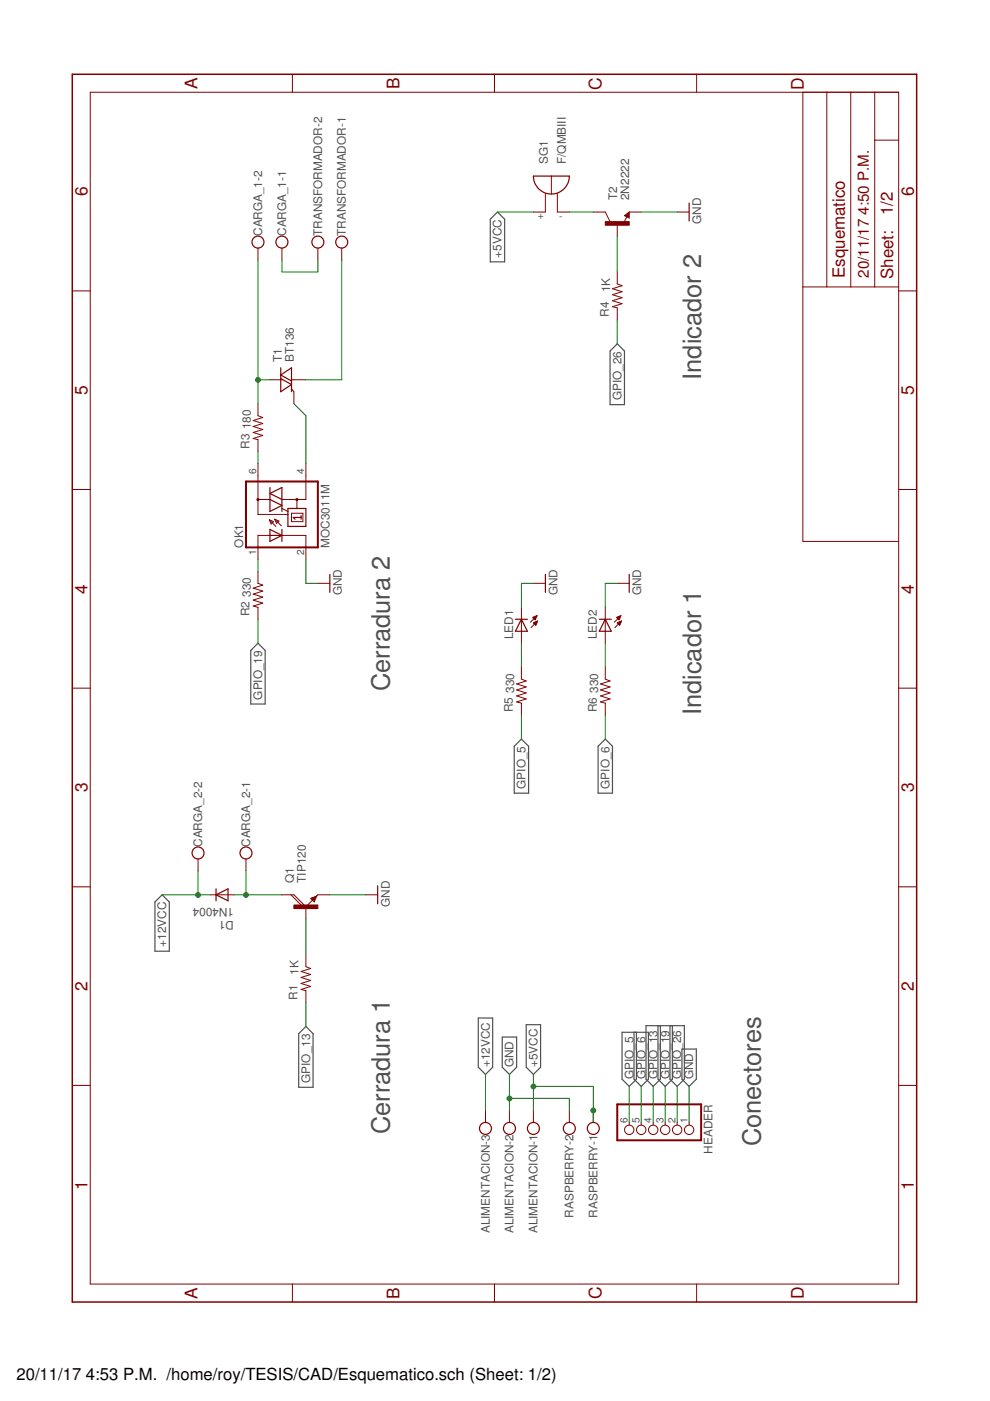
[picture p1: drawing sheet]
<svg xmlns="http://www.w3.org/2000/svg" width="210mm" height="297mm" viewBox="0 0 210 297" stroke-linecap="round" stroke-linejoin="round" font-family="sans-serif">
<g fill="none" stroke="#505050" stroke-width=".25">
<path d="M105.5 45l1.5 1.5v9h-3.1v-9zM130.9 72.9l1.5 1.5v11.4h-3.1v-11.4zM53.2 137.9l1.5-1.5 1.5 1.5v11.4h-3zM109 158.2l1.6-1.5 1.5 1.5v10h-3.1zM126.8 158.2l1.5-1.5 1.6 1.5v10h-3.1zM32.9 191.2l1.5-1.5 1.5 1.5v10.5h-3zM63.3 219.2l1.6-1.6 1.5 1.6v11.3h-3.1zM101.4 215.8h3.1v10.5l-1.6 1.5-1.5-1.5zM106.5 219.9h3v6.4l-1.5 1.5-1.5-1.5zM111.6 217.3h3v9l-1.5 1.5-1.5-1.5zM134.4 218.9v9.9l1.6 1.5 1.5-1.5v-9.9h-5.6v9.9l1.5 1.5 1.5-1.5v-9.9M139.5 217.5v11.3l1.5 1.5 1.6-1.5v-11.3"/>
<path d="M140 217.5v11.3l-1.5 1.5-1.5-1.5v-11.3h8.1v11.3l-1.5 1.5-1.6-1.5v-11.3M144.6 222.4h3v6.4l-1.5 1.5-1.5-1.5z"/>
</g>
<g fill="none" stroke="#800000" stroke-width=".21">
<path d="M19.1 19.6h171.4v252.6h-171.4zM62 15.7v3.9M104.8 15.7v3.9M147.7 15.7v3.9M170.2 19.6v95.2h20.3M175.3 19.6v41.2M180.4 19.6v41.2M185.5 19.6v41.2M116.9 37.3v3.8M185.5 29.7h5M54.7 52.6v2.5M59.8 52.6v2.5"/>
<path d="M67.4 52.6v2.5M72.5 52.6v2.5M115.6 41v4h-2.5M118.2 41v4h2.5M125.8 45h2.5l1 2M130.9 47.5v2.5M130.9 57.7v2.5l1 .4-2 .6 2 .6-2 .7 2 .6-2 .7 2 .6-2 .6 1 .3v2.5M132.4 45.7l1-.7v1.2zM132.9 46l-.6 1.2M133.4 45h2.6M143.6 45h2.5M15.3 61.7h3.8"/>
<path d="M170.2 60.8h20.3M190.5 61.7h3.9M54.7 85.6v2.5l1 .4-2 .7 2 .6-2 .6 2 .7-2 .6 2 .6-2 .7 1 .2v2.6M54.7 98.3v10.8h6.3M57.2 80.5h2.6M61.8 82.4l.5 .7v2.5M61.8 80.5h3.1M64.9 98.3v7.6h-5.1M15.3 103.8h3.8M54.7 105.9h2.5M57.1 110.2l.9 .4-.5 .5zM57.1 110.2l1.4 1.4"/>
<path d="M57.2 113.5h-2.5v5.1M58.3 110.1l1.3 1.4M58.3 110.1l.8 .4-.5 .5zM59.8 113.5h5.1v5.1M59.8 107.8l1.2 .6M61.8 108.8h2.4v1.8h-2.4zM62.9 105.9v1.9M190.5 103.8h3.9M54.7 121.1v2.6l1 .4-2 .6 2 .6-2 .7 2 .6-2 .6 2 .7-2 .6 1 .3v2.5M67.4 123.7h2.5M110.6 128.8v7.6M113 130.9l.9-.4-.4 .9z"/>
<path d="M113.1 130.9v.1M113.1 132.1l.9-.4-.4 .9zM113.1 123.7h2.5M113.2 130.8v.3M113.2 132v.1M113.3 130.8v.5M113.3 132v.3M113.4 130.7v.7M113.4 131.9v.5M113.5 130.7v.6M113.5 131.9v.6M113.7 130.6v.4"/>
<path d="M113.7 131.8v.6M113.8 130.6v.1M113.8 131.8v.3M113.9 130.5l-1.4 1.4M113.9 131.7v.2M114 131.7l-1.4 1.4M128.3 128.8v7.6M130.7 130.9l.9-.4-.3 .9zM130.8 130.9v.1M130.9 132.1l.9-.4-.4 .9zM130.9 123.7h2.5M130.9 130.9v.2"/>
<path d="M130.9 132v.1M131 130.8v.4M131 132v.2M131.1 130.7v.6M131.1 131.9v.5M131.3 130.7v.7M131.3 131.9v.6M131.4 130.6v.5M131.4 131.8v.7M131.5 130.6v.2M131.5 131.8v.4M131.6 130.5l-1.4 1.4"/>
<path d="M131.6 131.7v.3M131.8 131.7l-1.4 1.4M131.8 131.7h.1M15.3 145.9h3.8M110.6 141.5v2.5l1 .4-2.1 .6 2.1 .6-2.1 .7 2.1 .6-2.1 .7 2.1 .6-2.1 .6 1.1 .3v2.5M128.3 141.5v2.5l1 .4-2 .6 2 .6-2 .7 2 .6-2 .7 2 .6-2 .6 1 .3v2.5M190.5 145.9h3.9M15.3 188h3.8M42 182.1v2.5M44.5 189.7h5.1M52.2 182.1v2.5M59.8 189.7h2.5l2.6 2.6"/>
<path d="M61.7 189.7l2.5 2.6M64.9 192.3v2.5M65.9 190.5l1.2-.5-.5 1.2zM69.9 189.7h-2.5l-2.5 2.6M77.5 189.7h2.6M190.5 188h3.9M64.9 202.4v2.6l1 .3-2.1 .7 2.1 .6-2.1 .6 2.1 .7-2.1 .6 2.1 .6-2.1 .7 1.1 .2v2.6M15.3 230.1h3.8M102.9 235.4v2.6M108 235.4v2.6M113.1 235.4v2.6M120.7 235.4v2.6"/>
<path d="M125.8 235.4v2.6M133.4 238v.5M136 238v.5M138.5 238v.5M141 238v.5M143.6 238v.5M146.1 238v.5M190.5 230.1h3.9M62 272.2v3.9M104.8 272.2v3.9M147.7 272.2v3.9"/>
<circle cx="133.4" cy="239.5" r=".99"/>
<circle cx="136" cy="239.5" r=".99"/>
<circle cx="138.5" cy="239.5" r=".99"/>
<circle cx="141" cy="239.5" r=".99"/>
<circle cx="143.6" cy="239.5" r=".99"/>
<circle cx="146.1" cy="239.5" r=".99"/>
</g>
<path d="M15.3 15.7h179.1v260.4h-179.1z" fill="none" stroke="#800000" stroke-width=".32"/>
<g fill="none" stroke="#800000" stroke-width=".25">
<path d="M113.1 37.3h7.6a3.8 3.8 0 0 1-3.8 3.8 3.8 3.8 0 0 1-3.8-3.8zM132.9 45.7l.3-.1v.4l-.5-.3 .6-.5v.8M146.1 43.1v3.8M59.5 78v5.1l2.3-1.6-2.3-1.2M61.8 80.8l-2.3-1.3 2.3-1.5v5.1M57.2 112.2l2.6 1.3-2.6 1.3zM57.2 103.4v5l2.6-1.2-2.6-1.3M57.2 113.5h2.6M59.8 105.9l-2.6-1.3 2.6-1.2v5M59.8 112.2v2.6M61 107.8h3.9v3.8h-3.9zM63.8 109.3v.8"/>
<path d="M63.8 109.7h-1.6l.4 .4M69.9 121.8v3.8M109.3 131.3h2.5M110.6 131.3l1.2 2.5h-2.5zM115.6 121.8v3.8M127.1 131.3h2.5M128.3 131.3l1.3 2.5h-2.5zM133.4 121.8v3.8M45.8 189.7l2.5-1.3v2.6zM45.8 188.4v2.6M66.4 190.5l.2 .2 .3-.5-.8 .3 .5 .5M80.1 187.8v3.8"/>
<circle cx="54.7" cy="51.3" r="1.27"/>
<circle cx="59.8" cy="51.3" r="1.27"/>
<circle cx="67.4" cy="51.3" r="1.27"/>
<circle cx="72.5" cy="51.3" r="1.27"/>
<circle cx="42" cy="180.8" r="1.27"/>
<circle cx="52.2" cy="180.8" r="1.27"/>
<circle cx="102.9" cy="239.2" r="1.27"/>
<circle cx="108" cy="239.2" r="1.27"/>
<circle cx="113.1" cy="239.2" r="1.27"/>
<circle cx="120.7" cy="239.2" r="1.27"/>
<circle cx="125.8" cy="239.2" r="1.27"/>
</g>
<g fill="#800000" stroke="#800000" stroke-width=".21">
<path d="M62.3 191.9h5.1v.7h-5.1z"/>
<path d="M128.3 47h5.1v.8h-5.1z"/>
</g>
<g fill="none" stroke="#800000" stroke-width=".42">
<path d="M52.2 102.1h15.2v14h-15.2zM130.9 234.1h17.8v7.7h-17.8z"/>
<circle cx="54.7" cy="105.9" r=".13"/>
<circle cx="62.9" cy="105.9" r=".13"/>
</g>
<g fill="none" stroke="#008000" stroke-width=".21">
<path d="M54.7 55.1v30.5M59.8 55.1v2.6h7.6v-2.6M72.5 55.1v25.4h-7.6M105.5 45h7.6M120.7 45h5.1M130.9 50v7.7M136 45h7.6M130.9 67.8v5.1M54.7 95.8v2.5M54.7 80.5h2.5M62.3 85.6l2.6 2.5v10.2M54.7 118.6v2.5"/>
<path d="M64.9 118.6v5.1h2.5M54.7 131.3v5.1M110.6 136.4v5.1M113.1 123.7h-2.5v5.1M128.3 136.4v5.1M130.9 123.7h-2.6v5.1M110.6 151.6v5.1M128.3 151.6v5.1M34.4 189.7h10.1M42 184.6v5.1M49.6 189.7h10.2M52.2 184.6v5.1"/>
<path d="M64.9 194.8v7.6M69.9 189.7h7.6M64.9 212.6v5M102.9 227.8v7.6M108 227.8v7.6M108 232.9h12.7v2.5M113.1 227.8v7.6M113.1 230.3h12.7v7.7M133.4 230.3v7.7M136 230.3v7.7M138.5 230.3v7.7M141 230.3v7.7"/>
<path d="M143.6 230.3v7.7M146.1 230.3v7.7"/>
</g>
<g fill="#008000" stroke="#008000" stroke-width=".21">
<circle cx="108" cy="232.9" r=".51"/>
<circle cx="52.2" cy="189.7" r=".51"/>
<circle cx="54.7" cy="80.5" r=".51"/>
<circle cx="42" cy="189.7" r=".51"/>
<circle cx="125.8" cy="235.4" r=".51"/>
<circle cx="113.1" cy="230.4" r=".51"/>
</g>
<g font-size="5.4" fill="#505050">
<text x="148.6" y="80.5" transform="rotate(-90 148.6 80.5)">Indicador 2</text>
<text x="82.6" y="146.5" transform="rotate(-90 82.6 146.5)">Cerradura 2</text>
<text x="148.6" y="151.6" transform="rotate(-90 148.6 151.6)">Indicador 1</text>
<text x="82.6" y="240.5" transform="rotate(-90 82.6 240.5)">Cerradura 1</text>
<text x="161.3" y="243" transform="rotate(-90 161.3 243)">Conectores</text>
</g>
<g font-size="3.7" fill="#800000">
<text x="41.9" y="18.9" transform="rotate(-90 41.9 18.9)">A</text>
<text x="84.7" y="18.9" transform="rotate(-90 84.7 18.9)">B</text>
<text x="127.6" y="19" transform="rotate(-90 127.6 19)">C</text>
<text x="170.4" y="19" transform="rotate(-90 170.4 19)">D</text>
<text x="18.5" y="41.6" transform="rotate(-90 18.5 41.6)">6</text>
<text x="193.7" y="41.6" transform="rotate(-90 193.7 41.6)">6</text>
<text x="18.5" y="83.7" transform="rotate(-90 18.5 83.7)">5</text>
<text x="193.7" y="83.7" transform="rotate(-90 193.7 83.7)">5</text>
<text x="18.5" y="125.9" transform="rotate(-90 18.5 125.9)">4</text>
<text x="193.7" y="125.9" transform="rotate(-90 193.7 125.9)">4</text>
<text x="18.5" y="168" transform="rotate(-90 18.5 168)">3</text>
<text x="193.7" y="168" transform="rotate(-90 193.7 168)">3</text>
<text x="18.5" y="210.1" transform="rotate(-90 18.5 210.1)">2</text>
<text x="193.7" y="210.1" transform="rotate(-90 193.7 210.1)">2</text>
<text x="18.5" y="252.2" transform="rotate(-90 18.5 252.2)">1</text>
<text x="193.7" y="252.2" transform="rotate(-90 193.7 252.2)">1</text>
<text x="41.9" y="275.4" transform="rotate(-90 41.9 275.4)">A</text>
<text x="84.7" y="275.4" transform="rotate(-90 84.7 275.4)">B</text>
<text x="127.6" y="275.5" transform="rotate(-90 127.6 275.5)">C</text>
<text x="170.4" y="275.5" transform="rotate(-90 170.4 275.5)">D</text>
</g>
<g font-size="3.6" fill="#800000">
<text x="189.3" y="45.6" transform="rotate(-90 189.3 45.6)">1/2</text>
<text x="179.1" y="58.9" transform="rotate(-90 179.1 58.9)">Esquematico</text>
<text x="189.4" y="59.2" transform="rotate(-90 189.4 59.2)">Sheet:</text>
</g>
<g font-size="3.5">
<text x="3.5" y="292.5">20/11/17</text>
<text x="18.2" y="292.5">4:53 P.M. /home/roy/TESIS/CAD/Esquematico.sch (Sheet: 1/2)</text>
</g>
<g font-size="3.2" fill="#800000">
<text x="184.2" y="45.5" transform="rotate(-90 184.2 45.5)">4:50 P.M.</text>
<text x="184.2" y="58.9" transform="rotate(-90 184.2 58.9)">20/11/17</text>
</g>
<g font-size="2.5" fill="#505050">
<text x="116.1" y="34.8" transform="rotate(-90 116.1 34.8)">SG1</text>
<text x="119.9" y="34.8" transform="rotate(-90 119.9 34.8)">F/QMBIII</text>
<text x="130.9" y="42.4" transform="rotate(-90 130.9 42.4)">T2</text>
<text x="133.4" y="42.4" transform="rotate(-90 133.4 42.4)">2N2222</text>
<text x="148.6" y="47.5" transform="rotate(-90 148.6 47.5)">GND</text>
<text x="55.6" y="50" transform="rotate(-90 55.6 50)">CARGA_1-2</text>
<text x="60.7" y="50" transform="rotate(-90 60.7 50)">CARGA_1-1</text>
<text x="68.3" y="50" transform="rotate(-90 68.3 50)">TRANSFORMADOR-2</text>
<text x="73.4" y="50" transform="rotate(-90 73.4 50)">TRANSFORMADOR-1</text>
<text x="106.4" y="54.6" transform="rotate(-90 106.4 54.6)">+5VCC</text>
<text x="129.3" y="62" transform="rotate(-90 129.3 62)">1K</text>
<text x="129.1" y="67.2" transform="rotate(-90 129.1 67.2)">R4</text>
<text x="59.8" y="76.7" transform="rotate(-90 59.8 76.7)">T1</text>
<text x="62.3" y="76.7" transform="rotate(-90 62.3 76.7)">BT136</text>
<text x="131.8" y="84.8" transform="rotate(-90 131.8 84.8)">GPIO_26</text>
<text x="52.9" y="95.1" transform="rotate(-90 52.9 95.1)">R3</text>
<text x="53.2" y="91" transform="rotate(-90 53.2 91)">180</text>
<text x="51.5" y="116.1" transform="rotate(-90 51.5 116.1)">OK1</text>
<text x="69.8" y="116.1" transform="rotate(-90 69.8 116.1)">MOC3011M</text>
<text x="52.9" y="130.7" transform="rotate(-90 52.9 130.7)">R2</text>
<text x="53.2" y="126.6" transform="rotate(-90 53.2 126.6)">330</text>
<text x="72.5" y="126.2" transform="rotate(-90 72.5 126.2)">GND</text>
<text x="118.2" y="126.2" transform="rotate(-90 118.2 126.2)">GND</text>
<text x="135.9" y="126.2" transform="rotate(-90 135.9 126.2)">GND</text>
<text x="108.8" y="135.5" transform="rotate(-90 108.8 135.5)">LED1</text>
<text x="126.6" y="135.5" transform="rotate(-90 126.6 135.5)">LED2</text>
<text x="55.6" y="148.3" transform="rotate(-90 55.6 148.3)">GPIO_19</text>
<text x="109" y="146.9" transform="rotate(-90 109 146.9)">330</text>
<text x="126.8" y="146.9" transform="rotate(-90 126.8 146.9)">330</text>
<text x="108.8" y="151" transform="rotate(-90 108.8 151)">R5</text>
<text x="126.5" y="151" transform="rotate(-90 126.5 151)">R6</text>
<text x="111.4" y="167.2" transform="rotate(-90 111.4 167.2)">GPIO_5</text>
<text x="129.2" y="167.2" transform="rotate(-90 129.2 167.2)">GPIO_6</text>
<text x="42.9" y="179.6" transform="rotate(-90 42.9 179.6)">CARGA_2-2</text>
<text x="53" y="179.6" transform="rotate(-90 53 179.6)">CARGA_2-1</text>
<text x="62.3" y="187.2" transform="rotate(-90 62.3 187.2)">Q1</text>
<text x="64.8" y="187.2" transform="rotate(-90 64.8 187.2)">TIP120</text>
<text x="49.6" y="192.5" transform="rotate(-180 49.6 192.5)">1N4004</text>
<text x="49.6" y="195.3" transform="rotate(-180 49.6 195.3)">D1</text>
<text x="82.6" y="192.3" transform="rotate(-90 82.6 192.3)">GND</text>
<text x="35.3" y="200.7" transform="rotate(-90 35.3 200.7)">+12VCC</text>
<text x="63.3" y="206.7" transform="rotate(-90 63.3 206.7)">1K</text>
<text x="63" y="212" transform="rotate(-90 63 212)">R1</text>
<text x="103.8" y="226.3" transform="rotate(-90 103.8 226.3)">+12VCC</text>
<text x="108.9" y="226.3" transform="rotate(-90 108.9 226.3)">GND</text>
<text x="114" y="226.3" transform="rotate(-90 114 226.3)">+5VCC</text>
<text x="65.7" y="229.6" transform="rotate(-90 65.7 229.6)">GPIO_13</text>
<text x="134.3" y="228.8" transform="rotate(-90 134.3 228.8)">GPIO_5</text>
<text x="136.8" y="228.8" transform="rotate(-90 136.8 228.8)">GPIO_6</text>
<text x="139.4" y="228.8" transform="rotate(-90 139.4 228.8)">GPIO_13</text>
<text x="141.9" y="228.8" transform="rotate(-90 141.9 228.8)">GPIO_19</text>
<text x="144.5" y="228.8" transform="rotate(-90 144.5 228.8)">GPIO_26</text>
<text x="147" y="228.8" transform="rotate(-90 147 228.8)">GND</text>
<text x="151.1" y="244.6" transform="rotate(-90 151.1 244.6)">HEADER</text>
<text x="103.8" y="261.5" transform="rotate(-90 103.8 261.5)">ALIMENTACION-3</text>
<text x="108.9" y="261.5" transform="rotate(-90 108.9 261.5)">ALIMENTACION-2</text>
<text x="114" y="261.5" transform="rotate(-90 114 261.5)">ALIMENTACION-1</text>
<text x="121.6" y="258.1" transform="rotate(-90 121.6 258.1)">RASPBERRY-2</text>
<text x="126.7" y="258.1" transform="rotate(-90 126.7 258.1)">RASPBERRY-1</text>
</g>
<g font-size="2.1" fill="#505050">
<text x="115.3" y="45.3" transform="rotate(-180 115.3 45.3)">+</text>
<text x="119.2" y="45.3" transform="rotate(-180 119.2 45.3)">-</text>
<text x="54.3" y="100.5" transform="rotate(-90 54.3 100.5)">6</text>
<text x="64.5" y="100.5" transform="rotate(-90 64.5 100.5)">4</text>
<text x="54.3" y="117.6" transform="rotate(-90 54.3 117.6)">1</text>
<text x="64.5" y="117.6" transform="rotate(-90 64.5 117.6)">2</text>
<text x="133.1" y="238.2" transform="rotate(-90 133.1 238.2)">6</text>
<text x="135.6" y="238.2" transform="rotate(-90 135.6 238.2)">5</text>
<text x="138.1" y="238.2" transform="rotate(-90 138.1 238.2)">4</text>
<text x="140.7" y="238.2" transform="rotate(-90 140.7 238.2)">3</text>
<text x="143.2" y="238.2" transform="rotate(-90 143.2 238.2)">2</text>
<text x="145.7" y="238.2" transform="rotate(-90 145.7 238.2)">1</text>
</g>
</svg>
